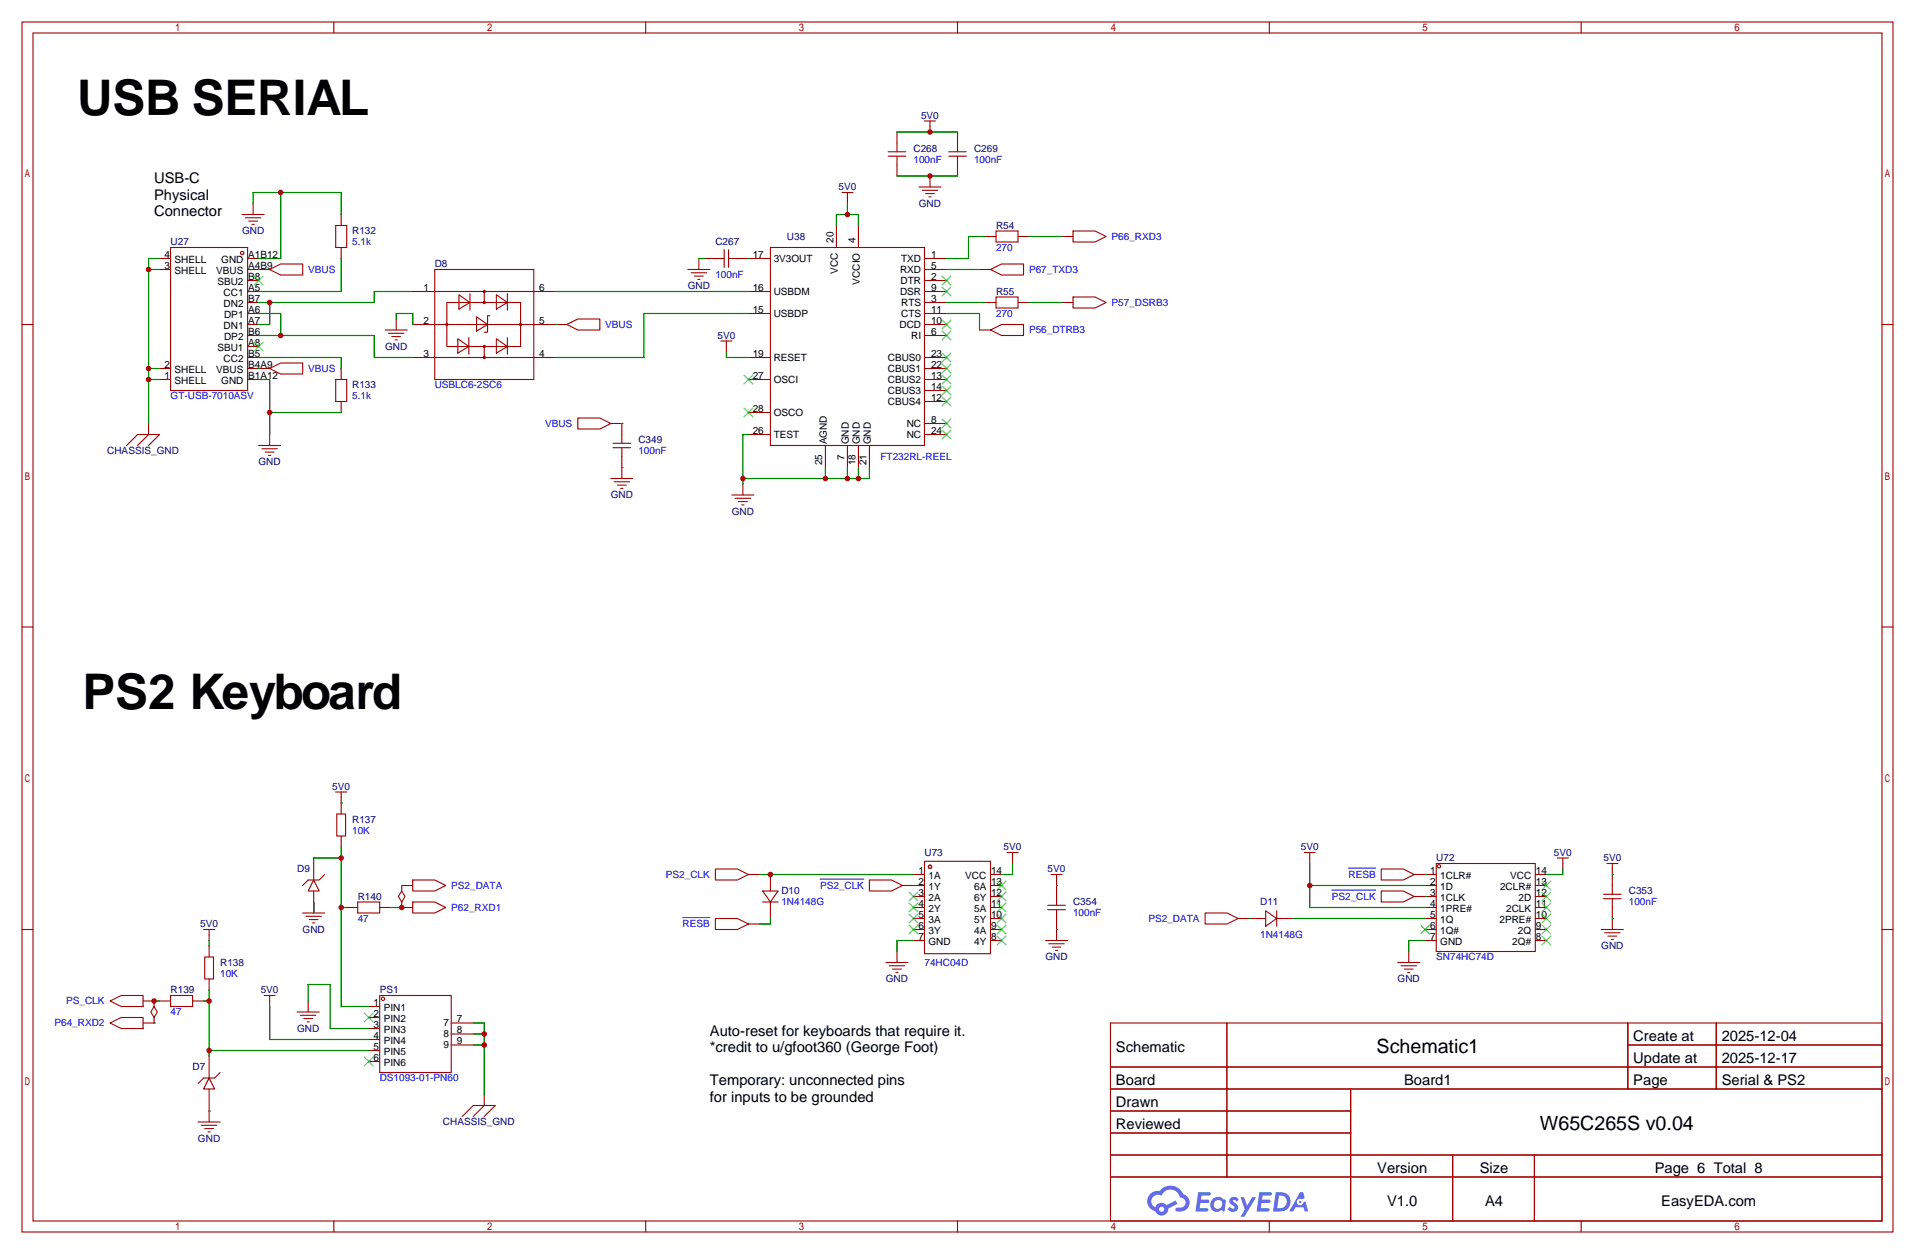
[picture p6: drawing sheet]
<svg xmlns="http://www.w3.org/2000/svg" width="442mm" height="290mm" viewBox="0 0 442 290" stroke-linecap="round" stroke-linejoin="round" font-family="sans-serif">
<g fill="none" stroke="#a10000" stroke-width=".25">
<path d="M5.1 5.1h431.8v279.4h-431.8zM7.6 7.6h426.7v274.3h-426.7zM77 5.1v2.5M149 5.1v2.5M221 5.1v2.5M292.9 5.1v2.5M364.9 5.1v2.5M5.1 74.9h2.5M434.3 74.9h2.6M5.1 144.8h2.5M434.3 144.8h2.6M5.1 214.6h2.5"/>
<path d="M434.3 214.6h2.6M256.3 236.2h178v45.7h-178zM283.1 236.2v35.6M375.7 236.2v15.3M396.1 236.2v15.3M256.3 246.4h178M256.3 251.5h178M256.3 256.5h55.4M311.7 251.5v30.4M375.7 241.3h58.6M256.3 266.7h178M256.3 261.6h55.4"/>
<path d="M256.3 271.8h178M335.3 266.7v15.2M354.1 266.7v15.2M77 281.9v2.6M149 281.9v2.6M221 281.9v2.6M292.9 281.9v2.6M364.9 281.9v2.6"/>
</g>
<g fill="#5487ff">
<path d="M284 276.6a1.3 1.3 0 0 1 1.9 .3l-.4 .6a.54 .54 0 0 0-1-.2l.2 .2a1.28 1.28 0 0 1 .7 2 1.53 1.53 0 0 1-2.1-.3l.5-.6 .8 .5a.31 .31 0 0 0 .3-.3 .31 .31 0 0 0-.3-.3 1.12 1.12 0 0 1-.6-1.9z"/>
<path d="M286.3 276.4h.8l.7 2 1.2-2h.9l-2.7 4.6h-.9l1-1.7z"/>
<path d="M276.5 275.3h2.3a.46 .46 0 0 1 .5 .1 .46 .46 0 0 1 .1 .5l-.4 .2h-1.7l-.1 .9h1.6a.4 .4 0 0 1 .3 .4 .4 .4 0 0 1-.4 .4h-1.7l-.1 1.2h1.3a.46 .46 0 0 1 .6 .1 .46 .46 0 0 1 .1 .5l-.4 .2h-2.6z"/>
<path d="M290.6 275.3h2.3a.47 .47 0 0 1 .5 .1 .47 .47 0 0 1 .1 .5l-.3 .2h-1.8l-.1 .9h1.6a.4 .4 0 0 1 .4 .4 .4 .4 0 0 1-.5 .4h-1.6l-.2 1.2h1.4a.46 .46 0 0 1 .5 .1 .46 .46 0 0 1 .1 .5l-.4 .2h-2.6z"/>
<path d="M300 275.3h.8l.3 1.3-.6 .4a.75 .75 0 0 0-1.1 .3 .75 .75 0 0 0 .4 1 .75 .75 0 0 0 1-.7l.5-.2 .6 2.3h-.8l-.3-.9h-1.8l-.5 .9h-1z"/>
<path d="M294.4 275.3l-.6 4.5h1.4a2.27 2.27 0 0 0 2.7-2.3 2.27 2.27 0 0 0-2.7-2.2zM295.2 276.1a1.5 1.5 0 0 1 1.8 1.5 1.5 1.5 0 0 1-1.9 1.4h-.3z"/>
<path d="M279.8 276.9a1.6 1.6 0 0 0-.3 2.3 1.6 1.6 0 0 0 2.3 .2l.8 .4 .3-2.5-.1-.3h-.5a1.58 1.58 0 0 0-2.5-.1zM280.4 277.4a.99 .99 0 0 1 1.7 .6 .99 .99 0 0 1-1.4 1.1 .98 .98 0 0 1-.3-1.7z"/>
<path d="M265.5 275.7a2.37 2.37 0 0 0 1.1 4 1.54 1.54 0 0 0 1.8 1 1.54 1.54 0 0 0 1.2-1.6l2.2-1.1-.5-.8-2.1 1a1.57 1.57 0 0 0-2.6 .5 1.5 1.5 0 0 1-.7-2.1 1.5 1.5 0 0 1 2.2-.5 2.23 2.23 0 0 1 2.3-1.4 2.23 2.23 0 0 1 1.9 1.8 1.16 1.16 0 0 1 1.3 1.1 1.16 1.16 0 0 1-1.1 1.2h-.7a.47 .47 0 0 0-.6 .4 .47 .47 0 0 0 .5 .6 2.14 2.14 0 0 0 2.7-1.4 2.14 2.14 0 0 0-1.3-2.7 3.2 3.2 0 0 0-5.5-.7l-1.1 .1zM267.5 279.2a.6 .6 0 0 1 1.2 0 .6 .6 0 0 1-1.2 0z"/>
<circle cx="300" cy="277.5" r=".28"/>
</g>
<g fill="none" stroke="#a10000" stroke-width=".25">
<path d="M205 36.1h4M205 35.1h4M207 30.5v4.6M207 36.1v4.5M213.4 27.9h2.5M214.6 27.9v2.6M218.9 36.1h4.1M218.9 35.1h4.1M221 30.5v4.6M221 36.1v4.5M36.8 59.7h2.6M39.4 57.2h17.7v33h-17.7z"/>
<path d="M55.9 49.5h5.1M56.6 50.3h3.6M57.1 59.7h2.6M57.4 51.1h2M58.2 51.8h.5M58.4 47v2.5M77.5 52.1h2.5v5.1h-2.5zM78.7 49.5v2.6M78.7 57.2v2.5M161.3 59.7v2.5M162.6 59.7h4.5M167.1 57.7v4"/>
<path d="M168.1 59.7h9.7M168.1 57.7v4M177.8 57.2h35.6v45.7h-35.6zM193 52.1v5.1M194.3 44.5h2.5M195.6 44.5v2.5M198.1 52.1v5.1M212.1 43.2h5.1M212.9 43.9h3.5M213.4 59.7h5M213.6 44.7h2M214.4 45.5h.5"/>
<path d="M214.6 40.6v2.6M227.3 54.6h2.6M229.9 53.3h5v2.6h-5zM234.9 54.6h2.6M245.1 54.6h2.5M247.6 53.3h5.1l2.6 1.3-2.6 1.3h-5.1zM36.8 62.2h2.6M57.1 62.2h5.1M57.1 77.5h2.6M57.1 74.9h2.6M57.1 72.4h2.6M57.1 69.9h2.6"/>
<path d="M57.1 67.3h2.6M57.1 64.8h2.6M62.2 62.2l2.6-1.2h5v2.5h-5zM88.9 76.2h5.1M89.7 77h3.5M90.4 77.7h2.1M91.2 78.5h.5M91.4 73.7v2.5M95.2 74.9h35.6M95.2 67.3h33.1M100.3 62.2h22.9v25.4h-22.9zM103.1 69.9h17v10.1h-17z"/>
<path d="M105.7 78.2l2.5 1.8-2.5 1.5zM105.9 68.1l2.6 1.8-2.6 1.5zM108.2 78v3.8M108.5 67.8v3.8M110 73.2l2.5 1.7-2.5 1.6zM111.8 67.3v2.6M113 72.9h-.5v3.8h-.7M114.6 68.1l2.5 1.8-2.5 1.5zM114.6 78.2l2.5 1.8-2.5 1.5zM117.1 67.8v3.8M117.1 78v3.8M130.8 74.9l2.5-1.2h5.1v2.5h-5.1z"/>
<path d="M158.7 62.2h5.1M159.5 63h3.6M160.3 63.8h2M161 64.5h.5M166.4 78.7h2.5M167.6 78.7v2.6M172.7 72.4h5.1M172.7 67.3h5.1M213.4 62.2h5M213.4 77.5h5M213.4 74.9h5M213.4 72.4h5"/>
<path d="M213.4 69.9h5M213.4 67.3h5M213.4 64.8h5M226.1 62.2h2.5M226.1 76.2h2.5M227.3 69.9h2.6M228.6 62.2l2.5-1.2h5.1v2.5h-5.1zM228.6 76.2l2.5-1.3h5.1v2.6h-5.1zM229.9 68.6h5v2.5h-5zM234.9 69.9h2.6M245.1 69.9h2.5M247.6 68.6h5.1l2.6 1.3-2.6 1.2h-5.1z"/>
<path d="M34.3 97.8v2.5l-2.6 2.6M36.8 85.1h2.6M36.8 87.6h2.6M57.1 85.1h5.1M57.1 87.6h2.6M57.1 82.6h2.6M57.1 80h2.6M62.2 85.1l2.6-1.3h5v2.6h-5zM77.5 87.6h2.5v5.1h-2.5zM78.7 85.1v2.5M78.7 92.7v2.6M95.2 82.6h33.1"/>
<path d="M111.8 80v2.6M133.3 96.5h5.1l2.6 1.3-2.6 1.3h-5.1zM141 97.8h2.5v4.6M172.7 87.6h5.1M172.7 82.6h5.1M172.7 95.3h5.1M213.4 85.1h5M213.4 87.6h5M213.4 82.6h5M213.4 97.8h5M213.4 92.7h5M213.4 90.2h5"/>
<path d="M29.2 102.9l2.5-2.6h5.1l-2.5 2.6M59.7 102.9h5.1M60.5 103.6h3.5M61.2 104.4h2M62 105.2h.5M62.2 100.3v2.6M141 110.5h5M141.5 103.4h4M141.5 102.4h4M141.7 111.3h3.6M142.5 112h2M143.3 112.8h.5"/>
<path d="M143.5 103.4v7.1M168.9 114.3h5.1M169.7 115.1h3.5M170.4 115.8h2.1M171.2 116.6h.5M171.4 111.8v2.5M172.7 100.3h5.1M190.5 102.9v5.1M195.6 102.9v5.1M198.1 102.9v5.1M200.7 102.9v5.1M213.4 100.3h5"/>
<path d="M72.4 198.1v5.1M77.5 182.9h2.5M77.7 188h2.1v5h-2.1zM78.7 182.9v5.1M78.7 193v2.6M213.4 198.9h15.2v21.3h-15.2zM232.4 196.9h2.5M233.7 196.9v2.5M301 196.9h2.5M302.3 196.9v2.5M331.5 199.4h22.8v20.3h-22.8zM359.4 198.1h2.5"/>
<path d="M360.7 198.1v2.6M370.8 199.4h2.6M372.1 199.4v7.1M47 214.6h2.5M48.3 214.6v2.6M48.3 218.4v2.6M69.8 210.8h5.1M70.6 211.6h3.6M71.4 212.3h2M72.1 213.1h.5M72.4 203.2l1.3 2.5h-2.6zM72.4 205.7v5.1"/>
<path d="M74.9 201.9l-1.2 1.3h-2.6l-1.3 1.3M80 209.5h2.5M82.5 208.3h5.1v2.5h-5.1zM87.6 209.5h2.6M92.7 205.7l.8 1.3-.8 1.3-.8-1.3zM92.7 208.3v1.2h2.5M95.2 208.3h5.1l2.6 1.2-2.6 1.3h-5.1zM95.2 203.2h5.1l2.6 1.3-2.6 1.2h-5.1zM95.2 204.5h-2.5v1.2M165.1 200.7h5.1l2.5 1.2-2.5 1.3h-5.1zM165.1 212.1h5.1l2.5 1.3-2.5 1.2h-5.1zM172.7 201.9h2.6"/>
<path d="M172.7 213.4h2.6M176 205.7h3.6l-1.8 2.6zM176 208.3h3.6M177.8 201.9v3.8M177.8 208.3v3.8M200.7 203.2h5l2.6 1.3-2.6 1.2h-5zM207 219.7v2.5M208.3 204.5h5.1M210.8 214.6h2.6M210.8 201.9h2.6M210.8 207h2.6M210.8 209.5h2.6"/>
<path d="M210.8 212.1h2.6M210.8 217.2h2.6M228.6 214.6h2.5M228.6 201.9h2.5M228.6 204.5h2.5M228.6 207h2.5M228.6 209.5h2.5M228.6 212.1h2.5M228.6 217.2h2.5M241.3 217.2h5.1M241.8 210.1h4.1M241.8 209h4.1"/>
<path d="M242.1 217.9h3.5M242.6 201.9h2.5M242.8 218.7h2.1M243.6 219.5h.5M243.8 201.9v7.1M243.8 210.1v7.1M278.1 210.8h5.1l2.6 1.3-2.6 1.3h-5.1zM285.8 212.1h6.3M292.1 210.3l2.5 1.8-2.5 1.8zM294.6 212.1h3.8M294.6 210.3v3.6M318.8 205.7h5l2.6 1.3-2.6 1.3h-5z"/>
<path d="M318.8 200.7h5l2.6 1.2-2.6 1.3h-5zM325.1 219.7v2.5M326.4 201.9h5.1M326.4 207h5.1M328.9 214.6h2.6M328.9 204.5h2.6M328.9 209.5h2.6M328.9 212.1h2.6M328.9 217.2h2.6M354.3 214.6h2.6M354.3 201.9h2.6M354.3 204.5h2.6"/>
<path d="M354.3 207h2.6M354.3 209.5h2.6M354.3 212.1h2.6M354.3 217.2h2.6M369.6 214.6h5M370.1 207.5h4M370.1 206.5h4M370.3 215.4h3.6M371.1 216.2h2M371.9 216.9h.5M372.1 207.5v7.1M25.4 236.2l2.5-1.3h5.1v2.6h-5.1z"/>
<path d="M25.4 231.1l2.5-1.2h5.1v2.5h-5.1zM33 231.1h2.6v1.3M35.6 232.4l.7 1.3-.7 1.2-.8-1.2zM35.6 234.9v1.3h-2.6M36.8 231.1h2.6M39.4 229.9h5v2.5h-5zM44.4 231.1h2.6M47.2 221h2.1v5.1h-2.1zM48.3 226.1v2.5M61 229.9h2.5M62.2 229.9v2.5M68.6 233.7h5.1"/>
<path d="M69.3 234.4h3.6M70.1 235.2h2M70.9 236h.5M71.1 231.1v2.6M85.1 232.4h2.5M85.1 234.9h2.5M85.1 237.5h2.5M87.6 229.9h16.5v17.7h-16.5zM104.1 236.2h5.1M104.1 238.8h5.1M204.5 222.2h5M205.2 223h3.6"/>
<path d="M206 223.8h2M206.8 224.5h.5M322.6 222.2h5.1M323.3 223h3.6M324.1 223.8h2M324.9 224.5h.5M45.7 259.1h5.1M46.5 259.8h3.5M48.3 248.9l1.2 2.6h-2.5zM48.3 243.8v5.1M48.3 251.5v7.6M50.8 247.6l-1.3 1.3h-2.5l-1.3 1.3"/>
<path d="M85.1 240h2.5M85.1 242.6h2.5M85.1 245.1h2.5M104.1 241.3h5.1M106.7 257.8l2.5-2.5h5.1l-2.5 2.5M111.8 252.7v2.6l-2.6 2.5M47.2 260.6h2.1M48 261.4h.5"/>
<circle cx="55.9" cy="58.4" r=".38"/>
<circle cx="103.1" cy="74.9" r=".25"/>
<circle cx="111.8" cy="69.9" r=".25"/>
<circle cx="111.8" cy="67.3" r=".25"/>
<circle cx="120.1" cy="74.9" r=".25"/>
<circle cx="111.8" cy="82.6" r=".25"/>
<circle cx="111.8" cy="80" r=".25"/>
<circle cx="214.6" cy="200.2" r=".38"/>
<circle cx="332.1" cy="200" r=".38"/>
<circle cx="88.4" cy="230.6" r=".38"/>
</g>
<g fill="none" stroke="#3c3" stroke-width=".25">
<path d="M58.7 79l2 2M58.7 63.8l2 2M60.7 79l-2 2M60.7 63.8l-2 2M217.4 76.5l2.1 2M217.4 66.3l2.1 2M217.4 73.9l2.1 2M217.4 63.8l2.1 2M219.5 76.5l-2.1 2M219.5 66.3l-2.1 2M219.5 73.9l-2.1 2M219.5 63.8l-2.1 2"/>
<path d="M171.7 86.6l2 2M171.7 94.2l2 2.1M173.7 86.6l-2 2M173.7 94.2l-2 2.1M217.4 99.3l2.1 2M217.4 96.8l2.1 2M217.4 91.7l2.1 2M217.4 86.6l2.1 2M217.4 89.2l2.1 2M217.4 84.1l2.1 2M217.4 81.5l2.1 2.1M219.5 99.3l-2.1 2"/>
<path d="M219.5 96.8l-2.1 2M219.5 91.7l-2.1 2M219.5 86.6l-2.1 2M219.5 89.2l-2.1 2M219.5 84.1l-2.1 2M219.5 81.5l-2.1 2.1M209.8 206l2 2M209.8 208.5l2 2.1M209.8 211.1l2 2M209.8 213.6l2 2M211.8 206l-2 2M211.8 208.5l-2 2.1"/>
<path d="M211.8 211.1l-2 2M211.8 213.6l-2 2M230.1 216.2l2.1 2M230.1 213.6l2.1 2M230.1 211.1l2.1 2M230.1 208.5l2.1 2.1M230.1 206l2.1 2M230.1 203.5l2.1 2M232.2 216.2l-2.1 2M232.2 213.6l-2.1 2M232.2 211.1l-2.1 2M232.2 208.5l-2.1 2.1"/>
<path d="M232.2 206l-2.1 2M232.2 203.5l-2.1 2M327.9 213.6l2 2M329.9 213.6l-2 2M355.9 216.2l2 2M355.9 213.6l2 2M355.9 211.1l2 2M355.9 208.5l2 2.1M355.9 206l2 2M355.9 203.5l2 2M357.9 216.2l-2 2M357.9 213.6l-2 2"/>
<path d="M357.9 211.1l-2 2M357.9 208.5l-2 2.1M357.9 206l-2 2M357.9 203.5l-2 2M84.1 233.9l2 2.1M86.1 233.9l-2 2.1M84.1 244.1l2 2M86.1 244.1l-2 2"/>
</g>
<g fill="none" stroke="#008700" stroke-width=".25">
<path d="M207 30.5h14M36.8 59.7h-2.5v38.1M58.4 47v-2.5h20.3v5M64.8 44.5v15.2h-5.1M78.7 59.7v7.6h-19M161.3 59.7h1.3M172.7 59.7h.1M193 52.1v-2.6h5.1v2.6M195.6 47v2.5M207 40.6h14M227.3 54.6h-3.8v5.1h-5.1M237.5 54.6h7.6"/>
<path d="M34.3 62.2h2.5M59.7 62.2h.1M59.7 77.5h26.7v5.1h8.8M59.7 72.4h5.1v5.1M62.2 69.9v5h-2.5M91.4 73.7v-1.3h3.8v2.5M95.2 67.3h-8.8v2.6h-26.7M128.3 74.9h.1M128.3 67.3h44.4M172.7 72.4h-24.1v10.2h-20.3M218.4 69.9h8.9M218.4 62.2h7.7"/>
<path d="M218.4 72.4h7.7v3.8M237.5 69.9h7.6M34.3 87.6h2.5M34.3 85.1h2.5M59.7 85.1h.1M59.7 87.6h2.5v12.7M59.7 82.6h19v2.5M62.2 95.3h16.5M143.5 97.8h.1M167.6 81.3v1.3h5.1M143.5 108h.1M172.7 100.3h-1.3v11.5"/>
<path d="M190.5 108v2.5M195.6 108v2.5M198.1 108v2.5M200.7 108v2.5h-29.3M72.4 198.1h6.3M78.7 185.4h.1M78.7 195.6v36.8h6.4M233.7 199.4v2.5h-2.6M302.3 199.4v10.1h26.6M48.3 217.2v1.2M72.4 208.3v2.5M78.7 209.5h1.3"/>
<path d="M90.2 209.5h2.5M92.7 204.5h.1M175.3 201.9h35.5M177.8 212.1v1.3h-2.5M210.8 204.5h.1M210.8 217.2h-3.8v2.5M243.8 204.5h.1M243.8 214.6h.1M288.3 212.1h.1M298.4 212.1h30.5M302.3 204.5h26.6M328.9 207h.1"/>
<path d="M328.9 201.9h.1M328.9 217.2h-3.8v2.5M360.7 200.7v1.2h-3.8M372.1 201.9h.1M372.1 212.1h.1M35.6 236.2h.1M35.6 231.1h1.2M47 231.1h1.3M48.3 228.6v15.2M62.2 232.4v7.6h22.9M71.1 231.1v-3.8h5.1v10.2h8.9M109.2 236.2h2.6v16.5"/>
<path d="M109.2 238.8h2.6M48.3 256.5h.1M48.3 242.6h36.8M109.2 241.3h2.6"/>
</g>
<path d="M157.5 211.9h6.3M189.3 203h10.1M307.4 205.5h10.1M311.2 200.4h6.3" fill="none" stroke="#00f" stroke-width=".23"/>
<g fill="#c00">
<circle cx="62.2" cy="69.8" r=".63"/>
<circle cx="34.3" cy="62.2" r=".63"/>
<circle cx="34.3" cy="85.1" r=".63"/>
<circle cx="34.3" cy="87.6" r=".63"/>
<circle cx="64.8" cy="44.4" r=".63"/>
<circle cx="171.5" cy="110.5" r=".63"/>
<circle cx="190.5" cy="110.5" r=".63"/>
<circle cx="195.6" cy="110.5" r=".63"/>
<circle cx="198.1" cy="110.5" r=".63"/>
<circle cx="195.6" cy="49.5" r=".63"/>
<circle cx="62.2" cy="95.2" r=".63"/>
<circle cx="214.6" cy="40.6" r=".63"/>
<circle cx="214.6" cy="30.5" r=".63"/>
<circle cx="64.8" cy="77.5" r=".63"/>
<circle cx="111.8" cy="241.3" r=".63"/>
<circle cx="111.8" cy="238.8" r=".63"/>
<circle cx="177.8" cy="201.9" r=".63"/>
<circle cx="302.3" cy="204.5" r=".63"/>
<circle cx="35.6" cy="231.1" r=".63"/>
<circle cx="48.3" cy="242.6" r=".63"/>
<circle cx="48.3" cy="231.1" r=".63"/>
<circle cx="78.7" cy="209.5" r=".63"/>
<circle cx="78.7" cy="198.1" r=".63"/>
<circle cx="92.7" cy="209.5" r=".63"/>
</g>
<g font-size="11.3">
<text x="17.8" y="26.5">USB SERIAL</text>
<text x="19" y="163.7">PS2 Keyboard</text>
</g>
<g font-size="4.5">
<text x="317.7" y="243.1">Schematic1</text>
<text x="355.4" y="260.9">W65C265S v0.04</text>
</g>
<g font-size="3.4">
<text x="35.6" y="42.4">USB-C</text>
<text x="35.6" y="46.2">Physical</text>
<text x="35.6" y="50">Connector</text>
<text x="163.8" y="239.2">Auto-reset for keyboards that require it.</text>
<text x="163.8" y="243">*credit to u/gfoot360 (George Foot)</text>
<text x="257.6" y="242.8">Schematic</text>
<text x="377" y="240.3">Create at</text>
<text x="377" y="245.4">Update at</text>
<text x="397.4" y="240.3">2025-12-04</text>
<text x="397.4" y="245.4">2025-12-17</text>
<text x="163.8" y="250.6">Temporary: unconnected pins</text>
<text x="257.6" y="250.4">Board</text>
<text x="324.1" y="250.4">Board1</text>
<text x="377" y="250.4">Page</text>
<text x="397.4" y="250.4">Serial &amp; PS2</text>
<text x="163.8" y="254.5">for inputs to be grounded</text>
<text x="257.6" y="255.5">Drawn</text>
<text x="257.6" y="260.6">Reviewed</text>
<text x="317.9" y="270.8">Version</text>
<text x="341.5" y="270.8">Size</text>
<text x="381.9" y="270.8">Page 6 Total 8</text>
<text x="320.1" y="278.4">V1.0</text>
<text x="342.7" y="278.4">A4</text>
<text x="383.4" y="278.4">EasyEDA.com</text>
</g>
<g font-size="2.3" fill="#000080">
<text x="212.6" y="27.5">5V0</text>
<text x="210.8" y="35.1">C268</text>
<text x="224.8" y="35.1">C269</text>
<text x="193.5" y="44">5V0</text>
<text x="212.1" y="47.8">GND</text>
<text x="229.9" y="52.9">R54</text>
<text x="39.4" y="56.7">U27</text>
<text x="55.9" y="54.1">GND</text>
<text x="81.3" y="54.1">R132</text>
<text x="165.1" y="56.7">C267</text>
<text x="181.6" y="55.4">U38</text>
<text x="100.3" y="61.8">D8</text>
<text x="158.7" y="66.8">GND</text>
<text x="229.9" y="68.1">R55</text>
<text x="88.9" y="80.8">GND</text>
<text x="165.6" y="78.3">5V0</text>
<text x="81.3" y="89.7">R133</text>
<text x="24.7" y="104.9">CHASSIS_GND</text>
<text x="59.7" y="107.5">GND</text>
<text x="147.3" y="102.4">C349</text>
<text x="140.9" y="115.1">GND</text>
<text x="168.9" y="118.9">GND</text>
<text x="76.7" y="182.4">5V0</text>
<text x="81.3" y="190">R137</text>
<text x="213.4" y="197.7">U73</text>
<text x="231.6" y="196.4">5V0</text>
<text x="300.2" y="196.4">5V0</text>
<text x="358.6" y="197.7">5V0</text>
<text x="68.6" y="201.5">D9</text>
<text x="241.8" y="201.5">5V0</text>
<text x="331.5" y="198.9">U72</text>
<text x="370.1" y="198.9">5V0</text>
<text x="82.5" y="207.8">R140</text>
<text x="180.3" y="206.5">D10</text>
<text x="247.6" y="209.1">C354</text>
<text x="290.8" y="209.1">D11</text>
<text x="375.9" y="206.5">C353</text>
<text x="46.2" y="214.2">5V0</text>
<text x="69.8" y="215.4">GND</text>
<text x="241.3" y="221.8">GND</text>
<text x="369.5" y="219.2">GND</text>
<text x="50.8" y="223.1">R138</text>
<text x="204.4" y="226.9">GND</text>
<text x="322.6" y="226.9">GND</text>
<text x="39.4" y="229.4">R139</text>
<text x="60.2" y="229.4">5V0</text>
<text x="87.6" y="229.4">PS1</text>
<text x="68.6" y="238.3">GND</text>
<text x="44.4" y="247.2">D7</text>
<text x="45.7" y="263.7">GND</text>
<text x="102.2" y="259.9">CHASSIS_GND</text>
</g>
<g font-size="2.3" fill="#00f">
<text x="210.8" y="37.6">100nF</text>
<text x="224.8" y="37.6">100nF</text>
<text x="81.3" y="56.7">5.1k</text>
<text x="229.9" y="58">270</text>
<text x="256.5" y="55.4">P66_RXD3</text>
<text x="71.1" y="63">VBUS</text>
<text x="165.1" y="64.3">100nF</text>
<text x="237.5" y="63">P67_TXD3</text>
<text x="256.5" y="70.7">P57_DSRB3</text>
<text x="139.7" y="75.7">VBUS</text>
<text x="229.9" y="73.2">270</text>
<text x="237.5" y="77">P56_DTRB3</text>
<text x="71.1" y="85.9">VBUS</text>
<text x="100.3" y="89.7">USBLC6-2SC6</text>
<text x="39.4" y="92.2">GT-USB-7010ASV</text>
<text x="81.3" y="92.2">5.1k</text>
<text x="125.8" y="98.6">VBUS</text>
<text x="147.3" y="104.9">100nF</text>
<text x="203.2" y="106.2">FT232RL-REEL</text>
<text x="81.3" y="192.6">10K</text>
<text x="153.7" y="202.7">PS2_CLK</text>
<text x="311.2" y="202.7">RESB</text>
<text x="104.1" y="205.3">PS2_DATA</text>
<text x="180.3" y="209.1">1N4148G</text>
<text x="189.3" y="205.3">PS2_CLK</text>
<text x="307.4" y="207.8">PS2_CLK</text>
<text x="375.9" y="209.1">100nF</text>
<text x="82.5" y="212.9">47</text>
<text x="104.1" y="210.4">P62_RXD1</text>
<text x="157.5" y="214.2">RESB</text>
<text x="247.6" y="211.6">100nF</text>
<text x="265.1" y="212.9">PS2_DATA</text>
<text x="290.8" y="216.7">1N4148G</text>
<text x="331.5" y="221.8">SN74HC74D</text>
<text x="50.8" y="225.6">10K</text>
<text x="213.4" y="223.1">74HC04D</text>
<text x="15.3" y="231.9">PS_CLK</text>
<text x="12.6" y="237">P64_RXD2</text>
<text x="39.4" y="234.5">47</text>
<text x="87.6" y="249.7">DS1093-01-PN60</text>
</g>
<g font-size="2.3">
<text x="38" y="59.5">4</text>
<text x="57.3" y="59.5">A1B12</text>
<text x="173.7" y="59.5">17</text>
<text x="192.3" y="56.1" transform="rotate(-90 192.3 56.1)">20</text>
<text x="197.4" y="56.1" transform="rotate(-90 197.4 56.1)">4</text>
<text x="214.9" y="59.5">1</text>
<text x="38" y="62">3</text>
<text x="40.3" y="60.7">SHELL</text>
<text x="40.3" y="63.3">SHELL</text>
<text x="49.9" y="63.3">VBUS</text>
<text x="50.2" y="65.8">SBU2</text>
<text x="51.1" y="60.7">GND</text>
<text x="57.3" y="64.5">B8</text>
<text x="57.3" y="62">A4B9</text>
<text x="178.6" y="60.5">3V3OUT</text>
<text x="193.3" y="63.3" transform="rotate(-90 193.3 63.3)">VCC</text>
<text x="198.4" y="65.7" transform="rotate(-90 198.4 65.7)">VCCIO</text>
<text x="207.7" y="63">RXD</text>
<text x="207.9" y="65.6">DTR</text>
<text x="208" y="60.5">TXD</text>
<text x="214.9" y="62">5</text>
<text x="214.9" y="64.5">2</text>
<text x="51.6" y="70.9">DN2</text>
<text x="51.6" y="68.4">CC1</text>
<text x="57.3" y="69.6">B7</text>
<text x="57.3" y="67.1">A5</text>
<text x="97.8" y="67.1">1</text>
<text x="124.5" y="67.1">6</text>
<text x="173.7" y="67.1">16</text>
<text x="178.6" y="68.1">USBDM</text>
<text x="207.7" y="68.1">DSR</text>
<text x="208" y="70.6">RTS</text>
<text x="214.9" y="67.1">9</text>
<text x="214.9" y="69.6">3</text>
<text x="51.6" y="76">DN1</text>
<text x="51.7" y="73.4">DP1</text>
<text x="57.3" y="77.2">B6</text>
<text x="57.3" y="74.7">A7</text>
<text x="57.3" y="72.2">A6</text>
<text x="97.8" y="74.7">2</text>
<text x="124.5" y="74.7">5</text>
<text x="173.7" y="72.2">15</text>
<text x="178.6" y="73.2">USBDP</text>
<text x="207.6" y="75.7">DCD</text>
<text x="208" y="73.2">CTS</text>
<text x="214.9" y="77.2">6</text>
<text x="214.9" y="74.7">10</text>
<text x="214.9" y="72.2">11</text>
<text x="50.2" y="81.1">SBU1</text>
<text x="51.6" y="83.6">CC2</text>
<text x="51.7" y="78.5">DP2</text>
<text x="57.3" y="82.3">B5</text>
<text x="57.3" y="79.8">A8</text>
<text x="97.8" y="82.3">3</text>
<text x="124.5" y="82.3">4</text>
<text x="173.7" y="82.3">19</text>
<text x="178.6" y="83.3">RESET</text>
<text x="204.9" y="83.3">CBUS0</text>
<text x="210.3" y="78.3">RI</text>
<text x="214.9" y="82.3">23</text>
<text x="38" y="84.9">2</text>
<text x="38" y="87.4">1</text>
<text x="40.3" y="86.1">SHELL</text>
<text x="40.3" y="88.7">SHELL</text>
<text x="49.9" y="86.1">VBUS</text>
<text x="51.1" y="88.7">GND</text>
<text x="57.3" y="87.4">B1A12</text>
<text x="57.3" y="84.9">B4A9</text>
<text x="173.7" y="87.4">27</text>
<text x="178.6" y="88.4">OSCI</text>
<text x="204.9" y="88.4">CBUS2</text>
<text x="204.9" y="85.9">CBUS1</text>
<text x="214.9" y="87.4">13</text>
<text x="214.9" y="89.9">14</text>
<text x="214.9" y="84.9">22</text>
<text x="173.7" y="95">28</text>
<text x="204.9" y="93.5">CBUS4</text>
<text x="204.9" y="91">CBUS3</text>
<text x="214.9" y="92.5">12</text>
<text x="173.7" y="100.1">26</text>
<text x="178.6" y="101.1">TEST</text>
<text x="178.6" y="96">OSCO</text>
<text x="209.3" y="101.1">NC</text>
<text x="209.3" y="98.6">NC</text>
<text x="214.9" y="100.1">24</text>
<text x="214.9" y="97.6">8</text>
<text x="189.8" y="107.4" transform="rotate(-90 189.8 107.4)">25</text>
<text x="190.8" y="102.6" transform="rotate(-90 190.8 102.6)">AGND</text>
<text x="194.9" y="106.2" transform="rotate(-90 194.9 106.2)">7</text>
<text x="195.9" y="102.6" transform="rotate(-90 195.9 102.6)">GND</text>
<text x="197.4" y="107.4" transform="rotate(-90 197.4 107.4)">18</text>
<text x="198.4" y="102.6" transform="rotate(-90 198.4 102.6)">GND</text>
<text x="199.9" y="107.4" transform="rotate(-90 199.9 107.4)">21</text>
<text x="201" y="102.6" transform="rotate(-90 201 102.6)">GND</text>
<text x="211.9" y="201.7">1</text>
<text x="214.3" y="203">1A</text>
<text x="222.8" y="203">VCC</text>
<text x="228.7" y="201.7">14</text>
<text x="330.1" y="201.7">1</text>
<text x="332.4" y="203">1CLR#</text>
<text x="348.5" y="203">VCC</text>
<text x="354.5" y="201.7">14</text>
<text x="211.9" y="204.2">2</text>
<text x="211.9" y="206.8">3</text>
<text x="211.9" y="209.3">4</text>
<text x="214.3" y="205.5">1Y</text>
<text x="214.3" y="208.1">2A</text>
<text x="224.8" y="208.1">6Y</text>
<text x="224.8" y="205.5">6A</text>
<text x="228.7" y="209.3">11</text>
<text x="228.7" y="206.8">12</text>
<text x="228.7" y="204.2">13</text>
<text x="330.1" y="204.2">2</text>
<text x="330.1" y="206.8">3</text>
<text x="330.1" y="209.3">4</text>
<text x="332.4" y="205.5">1D</text>
<text x="332.4" y="208.1">1CLK</text>
<text x="346.2" y="205.5">2CLR#</text>
<text x="350.4" y="208.1">2D</text>
<text x="354.5" y="209.3">11</text>
<text x="354.5" y="206.8">12</text>
<text x="354.5" y="204.2">13</text>
<text x="211.9" y="211.9">5</text>
<text x="211.9" y="214.4">6</text>
<text x="214.3" y="210.6">2Y</text>
<text x="214.3" y="213.1">3A</text>
<text x="214.3" y="215.7">3Y</text>
<text x="224.8" y="215.7">4A</text>
<text x="224.8" y="213.1">5Y</text>
<text x="224.8" y="210.6">5A</text>
<text x="228.7" y="214.4">9</text>
<text x="228.7" y="211.9">10</text>
<text x="330.1" y="211.9">5</text>
<text x="330.1" y="214.4">6</text>
<text x="332.4" y="210.6">1PRE#</text>
<text x="332.4" y="213.1">1Q</text>
<text x="332.4" y="215.7">1Q#</text>
<text x="346.1" y="213.1">2PRE#</text>
<text x="347.6" y="210.6">2CLK</text>
<text x="350.3" y="215.7">2Q</text>
<text x="354.5" y="214.4">9</text>
<text x="354.5" y="211.9">10</text>
<text x="211.9" y="216.9">7</text>
<text x="214.3" y="218.2">GND</text>
<text x="224.8" y="218.2">4Y</text>
<text x="228.7" y="216.9">8</text>
<text x="330.1" y="216.9">7</text>
<text x="332.4" y="218.2">GND</text>
<text x="349" y="218.2">2Q#</text>
<text x="354.5" y="216.9">8</text>
<text x="86.2" y="232.2">1</text>
<text x="88.6" y="233.5">PIN1</text>
<text x="86.2" y="234.7">2</text>
<text x="86.2" y="237.3">3</text>
<text x="86.2" y="239.8">4</text>
<text x="88.6" y="236">PIN2</text>
<text x="88.6" y="238.5">PIN3</text>
<text x="102.3" y="237">7</text>
<text x="102.3" y="239.5">8</text>
<text x="105.4" y="236">7</text>
<text x="105.4" y="238.5">8</text>
<text x="86.2" y="242.3">5</text>
<text x="86.2" y="244.9">6</text>
<text x="88.6" y="241.1">PIN4</text>
<text x="88.6" y="243.6">PIN5</text>
<text x="102.3" y="242.1">9</text>
<text x="105.4" y="241.1">9</text>
<text x="88.6" y="246.2">PIN6</text>
</g>
</svg>
